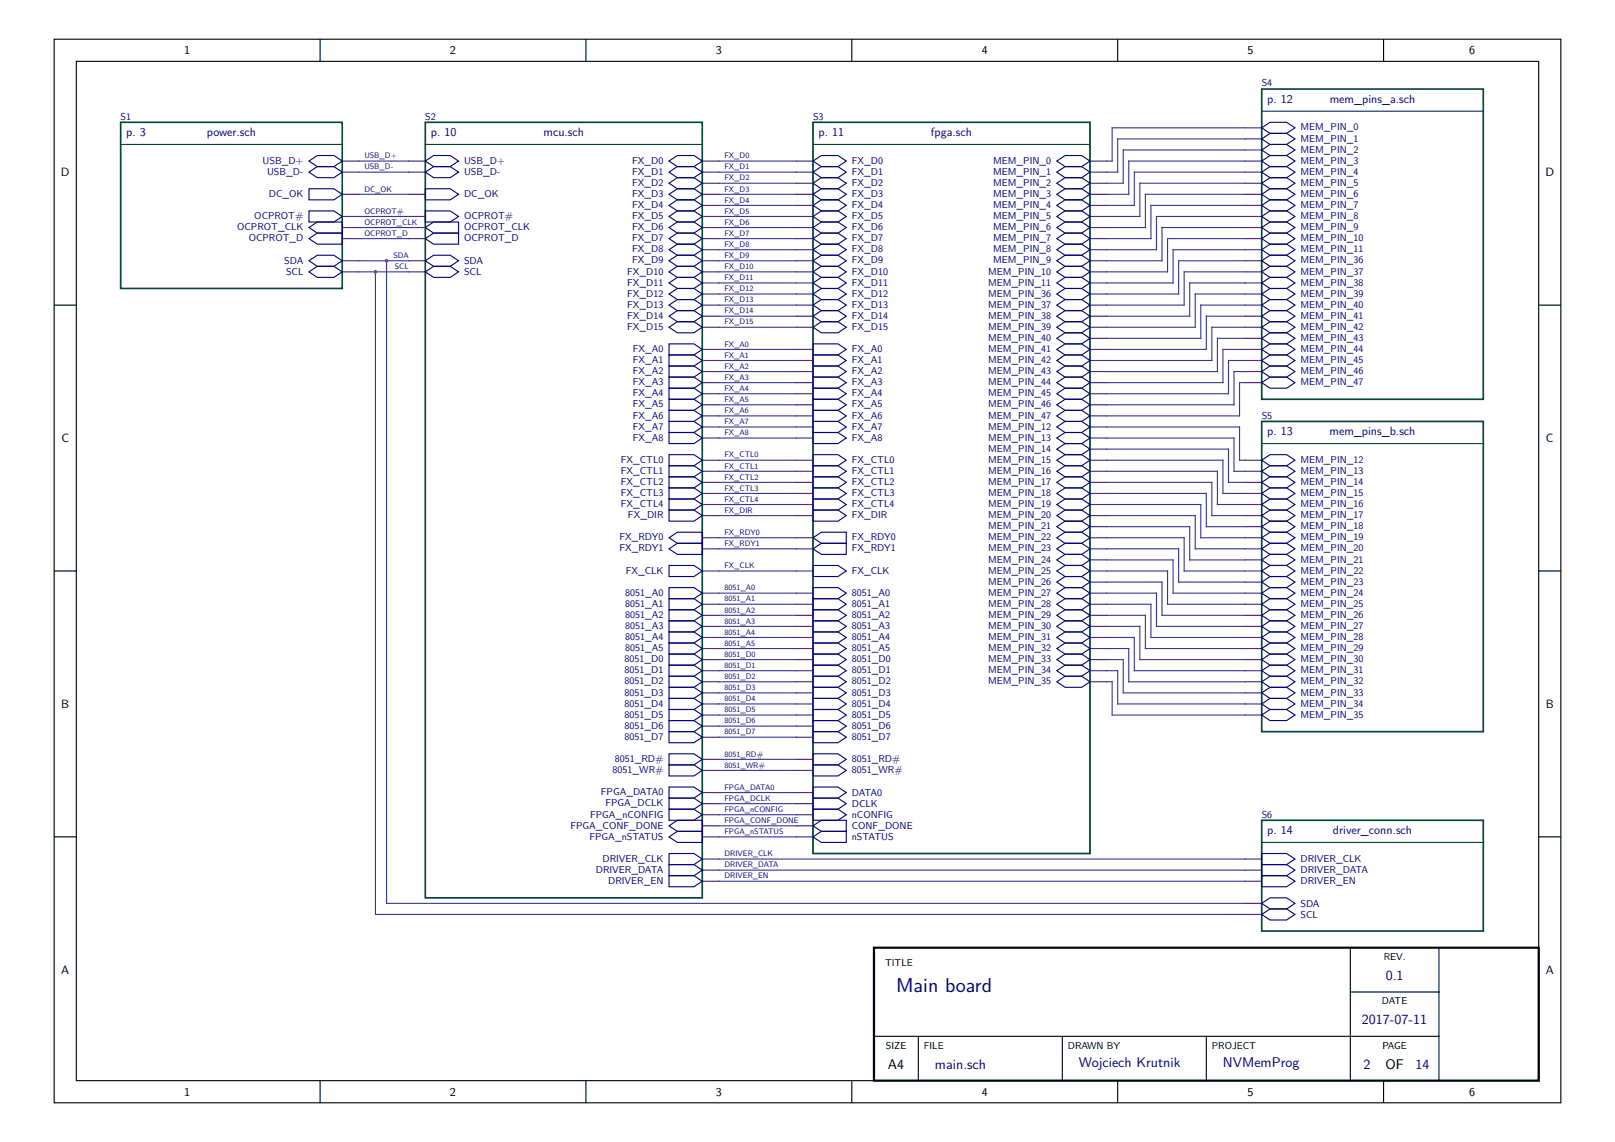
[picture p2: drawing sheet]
<svg xmlns="http://www.w3.org/2000/svg" width="297mm" height="210mm" viewBox="0 0 297 210" stroke-linecap="round" stroke-linejoin="round" font-family="sans-serif">
<g fill="none" stroke="#000" stroke-width=".2">
<path d="M10 7.2h277v195.6h-277zM14 11.3h269v187.4h-269zM58.9 7.2v4.1M107.8 7.2v4.1M156.6 7.2v4.1M205.5 7.2v4.1M254.4 7.2v4.1M10 56.1h4M283 56.1h4M10 105h4M283 105h4M10 153.9h4"/>
<path d="M283 153.9h4M248.3 174.3v24.4M264.6 174.3v24.4M58.9 198.7v4.1M107.8 198.7v4.1M156.6 198.7v4.1M160.7 190.6h103.9M168.9 190.6v8.1M195.4 190.6v8.1M205.5 198.7v4.1M221.8 190.6v8.1M248.3 182.4h16.3"/>
<path d="M254.4 198.7v4.1"/>
</g>
<path d="M160.7 174.3h122.3v24.4h-122.3z" fill="none" stroke="#000" stroke-width=".41"/>
<path d="M232 16.4h40.8v57h-40.8zM22.2 22.5h40.7v30.5h-40.7zM78.2 22.5h50.9v142.6h-50.9zM149.5 22.5h51v134.5h-51zM232 77.5h40.8v57h-40.8zM232 150.8h40.8v20.4h-40.8z" fill="none" stroke="#034536" stroke-width=".31"/>
<path d="M22.2 26.6h40.7M78.2 26.6h50.9M149.5 26.6h51M232 20.5h40.8M232 81.6h40.8M232 154.9h40.8" fill="none" stroke="#034536" stroke-width=".2"/>
<g fill="none" stroke="#67146a" stroke-width=".2">
<path d="M62.9 39.8h3.1M62.9 35.7h3.1M62.9 29.6h3.1M62.9 31.7h3.1M75.2 39.8h3M75.2 35.7h3M75.2 29.6h3M75.2 31.7h3M129.1 39.8h3.1M129.1 35.7h3.1M129.1 29.6h3.1M129.1 31.7h3.1"/>
<path d="M129.1 33.7h3.1M129.1 37.8h3.1M146.5 39.8h3M146.5 35.7h3M146.5 29.6h3M146.5 31.7h3M146.5 33.7h3M146.5 37.8h3M200.5 39.8h3M200.5 35.7h3M200.5 29.6h3M200.5 31.7h3"/>
<path d="M200.5 33.7h3M200.5 37.8h3M229 39.8h3M229 35.7h3M229 29.6h3M229 31.7h3M229 33.7h3M229 37.8h3M229 23.5h3M229 25.5h3M229 27.6h3M62.9 41.8h3.1"/>
<path d="M62.9 43.9h3.1M62.9 50h3.1M62.9 48h3.1M75.2 41.8h3M75.2 43.9h3M75.2 50h3M75.2 48h3M129.1 41.8h3.1M129.1 43.9h3.1M129.1 50h3.1M129.1 48h3.1M129.1 52h3.1"/>
<path d="M129.1 54.1h3.1M129.1 56.1h3.1M129.1 58.1h3.1M129.1 45.9h3.1M146.5 41.8h3M146.5 43.9h3M146.5 50h3M146.5 48h3M146.5 52h3M146.5 54.1h3M146.5 56.1h3M146.5 58.1h3"/>
<path d="M146.5 45.9h3M200.5 41.8h3M200.5 43.9h3M200.5 50h3M200.5 48h3M200.5 52h3M200.5 54.1h3M200.5 56.1h3M200.5 58.1h3M200.5 45.9h3M229 41.8h3M229 43.9h3"/>
<path d="M229 50h3M229 48h3M229 52h3M229 54.1h3M229 56.1h3M229 58.1h3M229 45.9h3M129.1 64.3h3.1M129.1 66.3h3.1M129.1 68.3h3.1M129.1 70.4h3.1M129.1 72.4h3.1"/>
<path d="M129.1 74.4h3.1M129.1 76.5h3.1M129.1 78.5h3.1M129.1 60.2h3.1M146.5 64.3h3M146.5 66.3h3M146.5 68.3h3M146.5 70.4h3M146.5 72.4h3M146.5 74.4h3M146.5 76.5h3M146.5 78.5h3"/>
<path d="M146.5 60.2h3M200.5 64.3h3M200.5 66.3h3M200.5 68.3h3M200.5 70.4h3M200.5 72.4h3M200.5 74.4h3M200.5 76.5h3M200.5 78.5h3M200.5 60.2h3M200.5 62.2h3M229 64.3h3"/>
<path d="M229 66.3h3M229 68.3h3M229 70.4h3M229 60.2h3M229 62.2h3M129.1 98.9h3.1M129.1 80.6h3.1M129.1 84.6h3.1M129.1 86.7h3.1M129.1 88.7h3.1M129.1 90.7h3.1M129.1 92.8h3.1"/>
<path d="M129.1 94.8h3.1M146.5 98.9h3M146.5 80.6h3M146.5 84.6h3M146.5 86.7h3M146.5 88.7h3M146.5 90.7h3M146.5 92.8h3M146.5 94.8h3M200.5 98.9h3M200.5 80.6h3M200.5 84.6h3"/>
<path d="M200.5 86.7h3M200.5 88.7h3M200.5 90.7h3M200.5 92.8h3M200.5 94.8h3M200.5 82.6h3M200.5 96.9h3M229 98.9h3M229 84.6h3M229 86.7h3M229 88.7h3M229 90.7h3"/>
<path d="M229 92.8h3M229 94.8h3M229 96.9h3M129.1 100.9h3.1M129.1 109.1h3.1M129.1 111.1h3.1M129.1 113.1h3.1M129.1 115.2h3.1M129.1 117.2h3.1M129.1 119.3h3.1M129.1 105h3.1M146.5 100.9h3"/>
<path d="M146.5 109.1h3M146.5 111.1h3M146.5 113.1h3M146.5 115.2h3M146.5 117.2h3M146.5 119.3h3M146.5 105h3M200.5 100.9h3M200.5 109.1h3M200.5 111.1h3M200.5 113.1h3M200.5 115.2h3"/>
<path d="M200.5 117.2h3M200.5 119.3h3M200.5 105h3M200.5 103h3M200.5 107h3M229 100.9h3M229 109.1h3M229 111.1h3M229 113.1h3M229 115.2h3M229 117.2h3M229 119.3h3"/>
<path d="M229 105h3M229 103h3M229 107h3M129.1 121.3h3.1M129.1 123.3h3.1M129.1 125.4h3.1M129.1 127.4h3.1M129.1 129.4h3.1M129.1 131.5h3.1M129.1 133.5h3.1M129.1 135.6h3.1M129.1 139.6h3.1"/>
<path d="M146.5 121.3h3M146.5 123.3h3M146.5 125.4h3M146.5 127.4h3M146.5 129.4h3M146.5 131.5h3M146.5 133.5h3M146.5 135.6h3M146.5 139.6h3M200.5 121.3h3M200.5 123.3h3M200.5 125.4h3"/>
<path d="M229 121.3h3M229 123.3h3M229 125.4h3M229 127.4h3M229 129.4h3M229 131.5h3M129.1 151.9h3.1M129.1 153.9h3.1M129.1 141.7h3.1M129.1 158h3.1M129.1 145.7h3.1M129.1 147.8h3.1"/>
<path d="M129.1 149.8h3.1M146.5 151.9h3M146.5 153.9h3M146.5 141.7h3M146.5 145.7h3M146.5 147.8h3M146.5 149.8h3M229 158h3M129.1 160h3.1M129.1 162h3.1M229 160h3M229 162h3"/>
<path d="M229 168.2h3M229 166.1h3"/>
</g>
<g fill="none" stroke="#000275" stroke-width=".2">
<path d="M56.8 38.8h4.6l1.5 1-1.5 1h-4.6zM56.8 34.7h4.6l1.5 1-1.5 1h-4.6zM56.8 29.6l1.5-1h3.1l1.5 1-1.5 1h-3.1zM56.8 31.7l1.5-1.1h3.1l1.5 1.1-1.5 1h-3.1zM78.2 38.8h4.6l1.5 1-1.5 1h-4.6zM78.2 34.7h4.6l1.5 1-1.5 1h-4.6zM78.2 29.6l1.5-1h3.1l1.5 1-1.5 1h-3.1zM78.2 31.7l1.5-1.1h3.1l1.5 1.1-1.5 1h-3.1zM123 29.6l1.6-1h3l1.5 1-1.5 1h-3zM123 31.7l1.6-1.1h3l1.5 1.1-1.5 1h-3zM123 33.7l1.6-1h3l1.5 1-1.5 1h-3zM123 35.7l1.6-1h3l1.5 1-1.5 1h-3z"/>
<path d="M123 37.8l1.6-1.1h3l1.5 1.1-1.5 1h-3zM123 39.8l1.6-1h3l1.5 1-1.5 1h-3zM149.5 29.6l1.5-1h3.1l1.5 1-1.5 1h-3.1zM149.5 31.7l1.5-1.1h3.1l1.5 1.1-1.5 1h-3.1zM149.5 33.7l1.5-1h3.1l1.5 1-1.5 1h-3.1zM149.5 35.7l1.5-1h3.1l1.5 1-1.5 1h-3.1zM149.5 37.8l1.5-1.1h3.1l1.5 1.1-1.5 1h-3.1zM149.5 39.8l1.5-1h3.1l1.5 1-1.5 1h-3.1zM194.3 29.6l1.6-1h3l1.6 1-1.6 1h-3zM194.3 31.7l1.6-1.1h3l1.6 1.1-1.6 1h-3zM194.3 33.7l1.6-1h3l1.6 1-1.6 1h-3zM194.3 35.7l1.6-1h3l1.6 1-1.6 1h-3z"/>
<path d="M194.3 37.8l1.6-1.1h3l1.6 1.1-1.6 1h-3zM194.3 39.8l1.6-1h3l1.6 1-1.6 1h-3zM232 23.5l1.6-1h3l1.5 1-1.5 1h-3zM232 25.5l1.6-1h3l1.5 1-1.5 1.1h-3zM232 27.6l1.6-1h3l1.5 1-1.5 1h-3zM232 29.6l1.6-1h3l1.5 1-1.5 1h-3zM232 31.7l1.6-1.1h3l1.5 1.1-1.5 1h-3zM232 33.7l1.6-1h3l1.5 1-1.5 1h-3zM232 35.7l1.6-1h3l1.5 1-1.5 1h-3zM232 37.8l1.6-1.1h3l1.5 1.1-1.5 1h-3zM232 39.8l1.6-1h3l1.5 1-1.5 1h-3zM56.8 41.8l1.5-1h4.6v2.1h-4.6z"/>
<path d="M56.8 43.9l1.5-1h4.6v2h-4.6zM56.8 50l1.5-1h3.1l1.5 1-1.5 1h-3.1zM56.8 48l1.5-1.1h3.1l1.5 1.1-1.5 1h-3.1zM78.2 41.8l1.5-1h4.6v2.1h-4.6zM78.2 43.9l1.5-1h4.6v2h-4.6zM78.2 50l1.5-1h3.1l1.5 1-1.5 1h-3.1zM78.2 48l1.5-1.1h3.1l1.5 1.1-1.5 1h-3.1zM123 50l1.6-1h3l1.5 1-1.5 1h-3zM123 52l1.6-1h3l1.5 1-1.5 1h-3zM123 54.1l1.6-1.1h3l1.5 1.1-1.5 1h-3zM123 56.1l1.6-1h3l1.5 1-1.5 1h-3zM123 58.1l1.6-1h3l1.5 1-1.5 1.1h-3z"/>
<path d="M123 41.8l1.6-1h3l1.5 1-1.5 1.1h-3zM123 43.9l1.6-1h3l1.5 1-1.5 1h-3zM123 45.9l1.6-1h3l1.5 1-1.5 1h-3zM123 48l1.6-1.1h3l1.5 1.1-1.5 1h-3zM149.5 50l1.5-1h3.1l1.5 1-1.5 1h-3.1zM149.5 52l1.5-1h3.1l1.5 1-1.5 1h-3.1zM149.5 54.1l1.5-1.1h3.1l1.5 1.1-1.5 1h-3.1zM149.5 56.1l1.5-1h3.1l1.5 1-1.5 1h-3.1zM149.5 58.1l1.5-1h3.1l1.5 1-1.5 1.1h-3.1zM149.5 41.8l1.5-1h3.1l1.5 1-1.5 1.1h-3.1zM149.5 43.9l1.5-1h3.1l1.5 1-1.5 1h-3.1zM149.5 45.9l1.5-1h3.1l1.5 1-1.5 1h-3.1z"/>
<path d="M149.5 48l1.5-1.1h3.1l1.5 1.1-1.5 1h-3.1zM194.3 50l1.6-1h3l1.6 1-1.6 1h-3zM194.3 52l1.6-1h3l1.6 1-1.6 1h-3zM194.3 54.1l1.6-1.1h3l1.6 1.1-1.6 1h-3zM194.3 56.1l1.6-1h3l1.6 1-1.6 1h-3zM194.3 58.1l1.6-1h3l1.6 1-1.6 1.1h-3zM194.3 41.8l1.6-1h3l1.6 1-1.6 1.1h-3zM194.3 43.9l1.6-1h3l1.6 1-1.6 1h-3zM194.3 45.9l1.6-1h3l1.6 1-1.6 1h-3zM194.3 48l1.6-1.1h3l1.6 1.1-1.6 1h-3zM232 43.9l1.6-1h3l1.5 1-1.5 1h-3zM232 45.9l1.6-1h3l1.5 1-1.5 1h-3z"/>
<path d="M232 48l1.6-1.1h3l1.5 1.1-1.5 1h-3zM232 50l1.6-1h3l1.5 1-1.5 1h-3zM232 52l1.6-1h3l1.5 1-1.5 1h-3zM232 54.1l1.6-1.1h3l1.5 1.1-1.5 1h-3zM232 56.1l1.6-1h3l1.5 1-1.5 1h-3zM232 58.1l1.6-1h3l1.5 1-1.5 1.1h-3zM232 41.8l1.6-1h3l1.5 1-1.5 1.1h-3zM123 63.2h4.6l1.5 1.1-1.5 1h-4.6zM123 65.3h4.6l1.5 1-1.5 1h-4.6zM123 67.3h4.6l1.5 1-1.5 1h-4.6zM123 69.3h4.6l1.5 1.1-1.5 1h-4.6zM123 71.4h4.6l1.5 1-1.5 1h-4.6z"/>
<path d="M123 73.4h4.6l1.5 1-1.5 1.1h-4.6zM123 75.5h4.6l1.5 1-1.5 1h-4.6zM123 77.5h4.6l1.5 1-1.5 1h-4.6zM123 79.5h4.6l1.5 1.1-1.5 1h-4.6zM123 60.2l1.6-1h3l1.5 1-1.5 1h-3zM149.5 63.2h4.6l1.5 1.1-1.5 1h-4.6zM149.5 65.3h4.6l1.5 1-1.5 1h-4.6zM149.5 67.3h4.6l1.5 1-1.5 1h-4.6zM149.5 69.3h4.6l1.5 1.1-1.5 1h-4.6zM149.5 71.4h4.6l1.5 1-1.5 1h-4.6zM149.5 73.4h4.6l1.5 1-1.5 1.1h-4.6zM149.5 75.5h4.6l1.5 1-1.5 1h-4.6z"/>
<path d="M149.5 77.5h4.6l1.5 1-1.5 1h-4.6zM149.5 79.5h4.6l1.5 1.1-1.5 1h-4.6zM149.5 60.2l1.5-1h3.1l1.5 1-1.5 1h-3.1zM194.3 78.5l1.6-1h3l1.6 1-1.6 1h-3zM194.3 60.2l1.6-1h3l1.6 1-1.6 1h-3zM194.3 62.2l1.6-1h3l1.6 1-1.6 1h-3zM194.3 64.3l1.6-1.1h3l1.6 1.1-1.6 1h-3zM194.3 66.3l1.6-1h3l1.6 1-1.6 1h-3zM194.3 68.3l1.6-1h3l1.6 1-1.6 1h-3zM194.3 70.4l1.6-1.1h3l1.6 1.1-1.6 1h-3zM194.3 72.4l1.6-1h3l1.6 1-1.6 1h-3zM194.3 74.4l1.6-1h3l1.6 1-1.6 1.1h-3z"/>
<path d="M194.3 76.5l1.6-1h3l1.6 1-1.6 1h-3zM232 60.2l1.6-1h3l1.5 1-1.5 1h-3zM232 62.2l1.6-1h3l1.5 1-1.5 1h-3zM232 64.3l1.6-1.1h3l1.5 1.1-1.5 1h-3zM232 66.3l1.6-1h3l1.5 1-1.5 1h-3zM232 68.3l1.6-1h3l1.5 1-1.5 1h-3zM232 70.4l1.6-1.1h3l1.5 1.1-1.5 1h-3zM123 98.9l1.6-1h4.5v2h-4.5zM123 83.6h4.6l1.5 1-1.5 1h-4.6zM123 85.6h4.6l1.5 1.1-1.5 1h-4.6zM123 87.7h4.6l1.5 1-1.5 1h-4.6zM123 89.7h4.6l1.5 1-1.5 1.1h-4.6z"/>
<path d="M123 91.8h4.6l1.5 1-1.5 1h-4.6zM123 93.8h4.6l1.5 1-1.5 1h-4.6zM149.5 83.6h4.6l1.5 1-1.5 1h-4.6zM149.5 85.6h4.6l1.5 1.1-1.5 1h-4.6zM149.5 87.7h4.6l1.5 1-1.5 1h-4.6zM149.5 89.7h4.6l1.5 1-1.5 1.1h-4.6zM149.5 91.8h4.6l1.5 1-1.5 1h-4.6zM149.5 93.8h4.6l1.5 1-1.5 1h-4.6zM149.5 98.9l1.5-1h4.6v2h-4.6zM194.3 80.6l1.6-1.1h3l1.6 1.1-1.6 1h-3zM194.3 82.6l1.6-1h3l1.6 1-1.6 1h-3zM194.3 84.6l1.6-1h3l1.6 1-1.6 1h-3z"/>
<path d="M194.3 86.7l1.6-1.1h3l1.6 1.1-1.6 1h-3zM194.3 88.7l1.6-1h3l1.6 1-1.6 1h-3zM194.3 90.7l1.6-1h3l1.6 1-1.6 1.1h-3zM194.3 92.8l1.6-1h3l1.6 1-1.6 1h-3zM194.3 94.8l1.6-1h3l1.6 1-1.6 1h-3zM194.3 96.9l1.6-1.1h3l1.6 1.1-1.6 1h-3zM194.3 98.9l1.6-1h3l1.6 1-1.6 1h-3zM232 84.6l1.6-1h3l1.5 1-1.5 1h-3zM232 86.7l1.6-1.1h3l1.5 1.1-1.5 1h-3zM232 88.7l1.6-1h3l1.5 1-1.5 1h-3zM232 90.7l1.6-1h3l1.5 1-1.5 1.1h-3zM232 92.8l1.6-1h3l1.5 1-1.5 1h-3z"/>
<path d="M232 94.8l1.6-1h3l1.5 1-1.5 1h-3zM232 96.9l1.6-1.1h3l1.5 1.1-1.5 1h-3zM232 98.9l1.6-1h3l1.5 1-1.5 1h-3zM123 100.9l1.6-1h4.5v2h-4.5zM123 108.1h4.6l1.5 1-1.5 1h-4.6zM123 110.1h4.6l1.5 1-1.5 1h-4.6zM123 112.1h4.6l1.5 1-1.5 1.1h-4.6zM123 114.2h4.6l1.5 1-1.5 1h-4.6zM123 116.2h4.6l1.5 1-1.5 1h-4.6zM123 118.2h4.6l1.5 1.1-1.5 1h-4.6zM123 104h4.6l1.5 1-1.5 1h-4.6zM149.5 108.1h4.6l1.5 1-1.5 1h-4.6z"/>
<path d="M149.5 110.1h4.6l1.5 1-1.5 1h-4.6zM149.5 112.1h4.6l1.5 1-1.5 1.1h-4.6zM149.5 114.2h4.6l1.5 1-1.5 1h-4.6zM149.5 116.2h4.6l1.5 1-1.5 1h-4.6zM149.5 118.2h4.6l1.5 1.1-1.5 1h-4.6zM149.5 104h4.6l1.5 1-1.5 1h-4.6zM149.5 100.9l1.5-1h4.6v2h-4.6zM194.3 100.9l1.6-1h3l1.6 1-1.6 1h-3zM194.3 103l1.6-1.1h3l1.6 1.1-1.6 1h-3zM194.3 105l1.6-1h3l1.6 1-1.6 1h-3zM194.3 107l1.6-1h3l1.6 1-1.6 1.1h-3zM194.3 109.1l1.6-1h3l1.6 1-1.6 1h-3z"/>
<path d="M194.3 111.1l1.6-1h3l1.6 1-1.6 1h-3zM194.3 113.1l1.6-1h3l1.6 1-1.6 1.1h-3zM194.3 115.2l1.6-1h3l1.6 1-1.6 1h-3zM194.3 117.2l1.6-1h3l1.6 1-1.6 1h-3zM194.3 119.3l1.6-1.1h3l1.6 1.1-1.6 1h-3zM232 100.9l1.6-1h3l1.5 1-1.5 1h-3zM232 103l1.6-1.1h3l1.5 1.1-1.5 1h-3zM232 105l1.6-1h3l1.5 1-1.5 1h-3zM232 107l1.6-1h3l1.5 1-1.5 1.1h-3zM232 109.1l1.6-1h3l1.5 1-1.5 1h-3zM232 111.1l1.6-1h3l1.5 1-1.5 1h-3zM232 113.1l1.6-1h3l1.5 1-1.5 1.1h-3z"/>
<path d="M232 115.2l1.6-1h3l1.5 1-1.5 1h-3zM232 117.2l1.6-1h3l1.5 1-1.5 1h-3zM232 119.3l1.6-1.1h3l1.5 1.1-1.5 1h-3zM123 120.3h4.6l1.5 1-1.5 1h-4.6zM123 122.3h4.6l1.5 1-1.5 1.1h-4.6zM123 124.4h4.6l1.5 1-1.5 1h-4.6zM123 126.4h4.6l1.5 1-1.5 1h-4.6zM123 128.4h4.6l1.5 1-1.5 1.1h-4.6zM123 130.5h4.6l1.5 1-1.5 1h-4.6zM123 132.5h4.6l1.5 1-1.5 1h-4.6zM123 134.5h4.6l1.5 1.1-1.5 1h-4.6zM123 138.6h4.6l1.5 1-1.5 1.1h-4.6z"/>
<path d="M149.5 120.3h4.6l1.5 1-1.5 1h-4.6zM149.5 122.3h4.6l1.5 1-1.5 1.1h-4.6zM149.5 124.4h4.6l1.5 1-1.5 1h-4.6zM149.5 126.4h4.6l1.5 1-1.5 1h-4.6zM149.5 128.4h4.6l1.5 1-1.5 1.1h-4.6zM149.5 130.5h4.6l1.5 1-1.5 1h-4.6zM149.5 132.5h4.6l1.5 1-1.5 1h-4.6zM149.5 134.5h4.6l1.5 1.1-1.5 1h-4.6zM149.5 138.6h4.6l1.5 1-1.5 1.1h-4.6zM194.3 121.3l1.6-1h3l1.6 1-1.6 1h-3zM194.3 123.3l1.6-1h3l1.6 1-1.6 1.1h-3zM194.3 125.4l1.6-1h3l1.6 1-1.6 1h-3z"/>
<path d="M232 121.3l1.6-1h3l1.5 1-1.5 1h-3zM232 123.3l1.6-1h3l1.5 1-1.5 1.1h-3zM232 125.4l1.6-1h3l1.5 1-1.5 1h-3zM232 127.4l1.6-1h3l1.5 1-1.5 1h-3zM232 129.4l1.6-1h3l1.5 1-1.5 1.1h-3zM232 131.5l1.6-1h3l1.5 1-1.5 1h-3zM123 151.9l1.6-1.1h4.5v2.1h-4.5zM123 153.9l1.6-1h4.5v2h-4.5zM123 140.7h4.6l1.5 1-1.5 1h-4.6zM123 157h4.6l1.5 1-1.5 1h-4.6zM123 159h4.6l1.5 1-1.5 1h-4.6zM123 144.7h4.6l1.5 1-1.5 1.1h-4.6z"/>
<path d="M123 146.8h4.6l1.5 1-1.5 1h-4.6zM123 148.8h4.6l1.5 1-1.5 1h-4.6zM149.5 140.7h4.6l1.5 1-1.5 1h-4.6zM149.5 144.7h4.6l1.5 1-1.5 1.1h-4.6zM149.5 146.8h4.6l1.5 1-1.5 1h-4.6zM149.5 148.8h4.6l1.5 1-1.5 1h-4.6zM149.5 151.9l1.5-1.1h4.6v2.1h-4.6zM149.5 153.9l1.5-1h4.6v2h-4.6zM232 157h4.6l1.5 1-1.5 1h-4.6zM232 159h4.6l1.5 1-1.5 1h-4.6zM123 161h4.6l1.5 1-1.5 1.1h-4.6zM232 161h4.6l1.5 1-1.5 1.1h-4.6z"/>
<path d="M232 168.2l1.6-1.1h3l1.5 1.1-1.5 1h-3zM232 166.1l1.6-1h3l1.5 1-1.5 1h-3z"/>
</g>
<g fill="none" stroke="#353691" stroke-width=".2">
<path d="M66 29.6h9.2M66 31.7h9.2M66 35.7h9.2M66 39.8h9.2M132.2 29.6h14.3M132.2 31.7h14.3M132.2 35.7h14.3M132.2 39.8h14.3M132.2 33.7h14.3M132.2 37.8h14.3M229 23.5h-24.5v6.1h-1M229 29.6h-21.4v6.1h-4.1"/>
<path d="M229 25.5h-23.5v6.2h-2M229 31.7h-20.4v6.1h-5.1M229 35.7h-18.4v6.1h-7.1M229 33.7h-19.4v6.1h-6.1M229 39.8h-16.3v6.1h-9.2M229 37.8h-17.3v6.1h-8.2M229 27.6h-22.4v6.1h-3.1M66 41.8h9.2M66 43.9h9.2M66 48h9.2M66 50h9.2M69 50v118.2h160"/>
<path d="M71.1 48v118.1h157.9M132.2 41.8h14.3M132.2 43.9h14.3M132.2 48h14.3M132.2 50h14.3M132.2 45.9h14.3M132.2 52h14.3M132.2 54.1h14.3M132.2 56.1h14.3M132.2 58.1h14.3M229 41.8h-15.3v6.2h-10.2M229 43.9h-14.3v6.1h-11.2"/>
<path d="M229 48h-12.2v6.1h-13.3M229 50h-11.2v6.1h-14.3M229 45.9h-13.3v6.1h-12.2M229 52h-10.2v6.1h-15.3M229 54.1h-9.2v6.1h-16.3M229 56.1h-8.2v6.1h-17.3M229 58.1h-7.2v6.2h-18.3M132.2 60.2h14.3M132.2 64.3h14.3M132.2 66.3h14.3M132.2 68.3h14.3M132.2 70.4h14.3"/>
<path d="M132.2 72.4h14.3M132.2 74.4h14.3M132.2 76.5h14.3M132.2 78.5h14.3M203.5 78.5h24.5v6.1h1M229 60.2h-6.1v6.1h-19.4M229 64.3h-4.1v6.1h-21.4M229 66.3h-3.1v6.1h-22.4M229 62.2h-5.1v6.1h-20.4M229 68.3h-2.1v6.1h-23.4M229 70.4h-1v6.1h-24.5M132.2 80.6h14.3"/>
<path d="M132.2 84.6h14.3M132.2 86.7h14.3M132.2 88.7h14.3M132.2 90.7h14.3M132.2 92.8h14.3M132.2 94.8h14.3M132.2 98.9h14.3M203.5 80.6h23.4v6.1h2.1M203.5 84.6h21.4v6.1h4.1M203.5 86.7h20.4v6.1h5.1M203.5 88.7h19.4v6.1h6.1M203.5 82.6h22.4v6.1h3.1"/>
<path d="M203.5 90.7h18.3v6.2h7.2M203.5 92.8h17.3v6.1h8.2M203.5 94.8h16.3v6.1h9.2M203.5 98.9h14.3v6.1h11.2M203.5 96.9h15.3v6.1h10.2M132.2 109.1h14.3M132.2 111.1h14.3M132.2 113.1h14.3M132.2 115.2h14.3M132.2 117.2h14.3M132.2 119.3h14.3M132.2 100.9h14.3"/>
<path d="M132.2 105h14.3M203.5 109.1h9.2v6.1h16.3M203.5 103h12.2v6.1h13.3M203.5 111.1h8.2v6.1h17.3M203.5 105h11.2v6.1h14.3M203.5 113.1h7.1v6.2h18.4M203.5 107h10.2v6.1h15.3M203.5 115.2h6.1v6.1h19.4M203.5 117.2h5.1v6.1h20.4M203.5 119.3h4.1v6.1h21.4M203.5 100.9h13.3v6.1h12.2M132.2 121.3h14.3"/>
<path d="M132.2 123.3h14.3M132.2 125.4h14.3M132.2 127.4h14.3M132.2 129.4h14.3M132.2 131.5h14.3M132.2 133.5h14.3M132.2 135.6h14.3M132.2 139.6h14.3M203.5 121.3h3.1v6.1h22.4M203.5 123.3h2v6.1h23.5M203.5 125.4h1v6.1h24.5M132.2 141.7h14.3"/>
<path d="M132.2 145.7h14.3M132.2 147.8h14.3M132.2 149.8h14.3M132.2 151.9h14.3M132.2 153.9h14.3M132.2 158h96.8M132.2 160h96.8M132.2 162h96.8"/>
</g>
<g fill="#8f3591">
<path d="M70.9 47.7h.4l.1 .3-.1 .2h-.4l-.1-.2z"/>
<path d="M68.8 49.8h.5v.2v.2h-.5l-.1-.2z"/>
</g>
<text font-size="3.7" fill="#000275" x="164.8" y="182.4">Main board</text>
<g font-size="2.6" fill="#000275">
<text x="254.8" y="180.2">0.1</text>
<text x="250.5" y="188.4">2017-07-11</text>
<text x="171.9" y="196.5">main.sch</text>
<text x="198.4" y="196.3">Wojciech Krutnik</text>
<text x="224.9" y="196.3">NVMemProg</text>
<text x="250.7" y="196.5">2</text>
<text x="260.3" y="196.5">14</text>
</g>
<g font-size="2.6">
<text x="163.3" y="196.6">A4</text>
<text x="254.8" y="196.6">OF</text>
</g>
<g font-size="2.2">
<text x="33.9" y="10">1</text>
<text x="82.8" y="10">2</text>
<text x="131.6" y="10">3</text>
<text x="180.5" y="10">4</text>
<text x="229.4" y="9.9">5</text>
<text x="270.2" y="10">6</text>
<text x="11.2" y="32.4">D</text>
<text x="284.2" y="32.4">D</text>
<text x="11.3" y="81.3">C</text>
<text x="284.3" y="81.3">C</text>
<text x="11.3" y="130.2">B</text>
<text x="284.3" y="130.2">B</text>
<text x="11.3" y="179.1">A</text>
<text x="284.3" y="179.1">A</text>
<text x="33.9" y="201.5">1</text>
<text x="82.8" y="201.5">2</text>
<text x="131.6" y="201.5">3</text>
<text x="180.5" y="201.5">4</text>
<text x="229.4" y="201.5">5</text>
<text x="270.2" y="201.5">6</text>
</g>
<g font-size="2.2" fill="#000275">
<text x="233" y="18.9">p. 12</text>
<text x="244.5" y="18.9">mem_pins_a.sch</text>
<text x="23.2" y="25">p. 3</text>
<text x="38.1" y="25">power.sch</text>
<text x="79.2" y="25">p. 10</text>
<text x="100" y="25">mcu.sch</text>
<text x="150.5" y="25">p. 11</text>
<text x="171.2" y="25.1">fpga.sch</text>
<text x="233" y="80">p. 13</text>
<text x="244.5" y="80">mem_pins_b.sch</text>
<text x="233" y="153.4">p. 14</text>
<text x="245.1" y="153.4">driver_conn.sch</text>
</g>
<g font-size="1.8" fill="#000275">
<text x="232" y="15.9">S4</text>
<text x="22.2" y="22">S1</text>
<text x="78.2" y="22">S2</text>
<text x="149.5" y="22">S3</text>
<text x="239.2" y="24">MEM_PIN_0</text>
<text x="239.2" y="26">MEM_PIN_1</text>
<text x="239.2" y="28.1">MEM_PIN_2</text>
<text x="48.3" y="30.1">USB_D+</text>
<text x="49.1" y="32.2">USB_D-</text>
<text x="85.3" y="30.1">USB_D+</text>
<text x="85.3" y="32.2">USB_D-</text>
<text x="116.3" y="30.1">FX_D0</text>
<text x="116.3" y="32.1">FX_D1</text>
<text x="116.3" y="34.2">FX_D2</text>
<text x="156.6" y="30.1">FX_D0</text>
<text x="156.6" y="32.1">FX_D1</text>
<text x="156.6" y="34.2">FX_D2</text>
<text x="182.6" y="30.1">MEM_PIN_0</text>
<text x="182.6" y="32.1">MEM_PIN_1</text>
<text x="182.6" y="34.2">MEM_PIN_2</text>
<text x="239.2" y="30.1">MEM_PIN_3</text>
<text x="239.2" y="32.1">MEM_PIN_4</text>
<text x="239.2" y="34.2">MEM_PIN_5</text>
<text x="46.8" y="40.3">OCPROT#</text>
<text x="49.4" y="36.2">DC_OK</text>
<text x="85.3" y="40.3">OCPROT#</text>
<text x="85.3" y="36.2">DC_OK</text>
<text x="116.3" y="36.2">FX_D3</text>
<text x="116.3" y="38.3">FX_D4</text>
<text x="116.3" y="40.3">FX_D5</text>
<text x="156.6" y="36.2">FX_D3</text>
<text x="156.6" y="38.3">FX_D4</text>
<text x="156.6" y="40.3">FX_D5</text>
<text x="182.6" y="36.2">MEM_PIN_3</text>
<text x="182.6" y="38.3">MEM_PIN_4</text>
<text x="182.6" y="40.3">MEM_PIN_5</text>
<text x="239.2" y="36.2">MEM_PIN_6</text>
<text x="239.2" y="38.3">MEM_PIN_7</text>
<text x="239.2" y="40.3">MEM_PIN_8</text>
<text x="43.6" y="42.3">OCPROT_CLK</text>
<text x="45.7" y="44.4">OCPROT_D</text>
<text x="85.3" y="42.3">OCPROT_CLK</text>
<text x="85.3" y="44.4">OCPROT_D</text>
<text x="116.3" y="42.3">FX_D6</text>
<text x="116.3" y="44.4">FX_D7</text>
<text x="116.3" y="46.4">FX_D8</text>
<text x="156.6" y="42.3">FX_D6</text>
<text x="156.6" y="44.4">FX_D7</text>
<text x="156.6" y="46.4">FX_D8</text>
<text x="182.6" y="42.3">MEM_PIN_6</text>
<text x="182.6" y="44.4">MEM_PIN_7</text>
<text x="182.6" y="46.4">MEM_PIN_8</text>
<text x="239.2" y="44.4">MEM_PIN_10</text>
<text x="239.2" y="46.4">MEM_PIN_11</text>
<text x="239.2" y="42.3">MEM_PIN_9</text>
<text x="52.3" y="48.6">SDA</text>
<text x="52.6" y="50.6">SCL</text>
<text x="85.3" y="50.6">SCL</text>
<text x="85.3" y="48.6">SDA</text>
<text x="115.3" y="50.5">FX_D10</text>
<text x="115.3" y="52.5">FX_D11</text>
<text x="116.3" y="48.4">FX_D9</text>
<text x="156.6" y="50.5">FX_D10</text>
<text x="156.6" y="52.5">FX_D11</text>
<text x="156.6" y="48.4">FX_D9</text>
<text x="181.7" y="50.5">MEM_PIN_10</text>
<text x="181.7" y="52.5">MEM_PIN_11</text>
<text x="182.6" y="48.4">MEM_PIN_9</text>
<text x="239.2" y="48.4">MEM_PIN_36</text>
<text x="239.2" y="50.5">MEM_PIN_37</text>
<text x="239.2" y="52.5">MEM_PIN_38</text>
<text x="115.3" y="54.6">FX_D12</text>
<text x="115.3" y="56.6">FX_D13</text>
<text x="115.3" y="58.6">FX_D14</text>
<text x="156.6" y="54.6">FX_D12</text>
<text x="156.6" y="56.6">FX_D13</text>
<text x="156.6" y="58.6">FX_D14</text>
<text x="181.7" y="54.6">MEM_PIN_36</text>
<text x="181.7" y="56.6">MEM_PIN_37</text>
<text x="181.7" y="58.6">MEM_PIN_38</text>
<text x="239.2" y="54.6">MEM_PIN_39</text>
<text x="239.2" y="56.6">MEM_PIN_40</text>
<text x="239.2" y="58.6">MEM_PIN_41</text>
<text x="115.3" y="60.7">FX_D15</text>
<text x="116.4" y="64.7">FX_A0</text>
<text x="156.6" y="64.7">FX_A0</text>
<text x="156.6" y="60.7">FX_D15</text>
<text x="181.7" y="60.7">MEM_PIN_39</text>
<text x="181.7" y="62.7">MEM_PIN_40</text>
<text x="181.7" y="64.7">MEM_PIN_41</text>
<text x="239.2" y="60.7">MEM_PIN_42</text>
<text x="239.2" y="62.7">MEM_PIN_43</text>
<text x="239.2" y="64.7">MEM_PIN_44</text>
<text x="116.4" y="66.8">FX_A1</text>
<text x="116.4" y="68.8">FX_A2</text>
<text x="116.4" y="70.9">FX_A3</text>
<text x="156.6" y="66.8">FX_A1</text>
<text x="156.6" y="68.8">FX_A2</text>
<text x="156.6" y="70.9">FX_A3</text>
<text x="181.7" y="66.8">MEM_PIN_42</text>
<text x="181.7" y="68.8">MEM_PIN_43</text>
<text x="181.7" y="70.9">MEM_PIN_44</text>
<text x="239.2" y="66.8">MEM_PIN_45</text>
<text x="239.2" y="68.8">MEM_PIN_46</text>
<text x="239.2" y="70.9">MEM_PIN_47</text>
<text x="116.4" y="72.9">FX_A4</text>
<text x="116.4" y="74.9">FX_A5</text>
<text x="116.4" y="77">FX_A6</text>
<text x="156.6" y="72.9">FX_A4</text>
<text x="156.6" y="74.9">FX_A5</text>
<text x="156.6" y="77">FX_A6</text>
<text x="181.7" y="72.9">MEM_PIN_45</text>
<text x="181.7" y="74.9">MEM_PIN_46</text>
<text x="181.7" y="77">MEM_PIN_47</text>
<text x="232" y="77">S5</text>
<text x="116.4" y="79">FX_A7</text>
<text x="116.4" y="81">FX_A8</text>
<text x="156.6" y="79">FX_A7</text>
<text x="156.6" y="81">FX_A8</text>
<text x="181.7" y="79">MEM_PIN_12</text>
<text x="181.7" y="81">MEM_PIN_13</text>
<text x="181.7" y="83.1">MEM_PIN_14</text>
<text x="114.2" y="85.1">FX_CTL0</text>
<text x="114.2" y="87.2">FX_CTL1</text>
<text x="114.2" y="89.2">FX_CTL2</text>
<text x="156.6" y="85.1">FX_CTL0</text>
<text x="156.6" y="87.2">FX_CTL1</text>
<text x="156.6" y="89.2">FX_CTL2</text>
<text x="181.7" y="85.1">MEM_PIN_15</text>
<text x="181.7" y="87.2">MEM_PIN_16</text>
<text x="181.7" y="89.2">MEM_PIN_17</text>
<text x="239.2" y="85.1">MEM_PIN_12</text>
<text x="239.2" y="87.2">MEM_PIN_13</text>
<text x="239.2" y="89.2">MEM_PIN_14</text>
<text x="114.2" y="91.2">FX_CTL3</text>
<text x="114.2" y="93.3">FX_CTL4</text>
<text x="115.5" y="95.3">FX_DIR</text>
<text x="156.6" y="91.2">FX_CTL3</text>
<text x="156.6" y="93.3">FX_CTL4</text>
<text x="156.6" y="95.3">FX_DIR</text>
<text x="181.7" y="91.2">MEM_PIN_18</text>
<text x="181.7" y="93.3">MEM_PIN_19</text>
<text x="181.7" y="95.3">MEM_PIN_20</text>
<text x="239.2" y="91.2">MEM_PIN_15</text>
<text x="239.2" y="93.3">MEM_PIN_16</text>
<text x="239.2" y="95.3">MEM_PIN_17</text>
<text x="113.9" y="99.4">FX_RDY0</text>
<text x="113.9" y="101.4">FX_RDY1</text>
<text x="156.6" y="99.4">FX_RDY0</text>
<text x="156.6" y="101.4">FX_RDY1</text>
<text x="181.7" y="97.3">MEM_PIN_21</text>
<text x="181.7" y="99.4">MEM_PIN_22</text>
<text x="181.7" y="101.4">MEM_PIN_23</text>
<text x="239.2" y="97.3">MEM_PIN_18</text>
<text x="239.2" y="99.4">MEM_PIN_19</text>
<text x="239.2" y="101.4">MEM_PIN_20</text>
<text x="115.1" y="105.5">FX_CLK</text>
<text x="156.6" y="105.5">FX_CLK</text>
<text x="181.7" y="103.5">MEM_PIN_24</text>
<text x="181.7" y="105.5">MEM_PIN_25</text>
<text x="181.7" y="107.5">MEM_PIN_26</text>
<text x="239.2" y="103.5">MEM_PIN_21</text>
<text x="239.2" y="105.5">MEM_PIN_22</text>
<text x="239.2" y="107.5">MEM_PIN_23</text>
<text x="115" y="109.6">8051_A0</text>
<text x="115" y="111.6">8051_A1</text>
<text x="115" y="113.6">8051_A2</text>
<text x="156.6" y="109.6">8051_A0</text>
<text x="156.6" y="111.6">8051_A1</text>
<text x="156.6" y="113.6">8051_A2</text>
<text x="181.7" y="109.6">MEM_PIN_27</text>
<text x="181.7" y="111.6">MEM_PIN_28</text>
<text x="181.7" y="113.6">MEM_PIN_29</text>
<text x="239.2" y="109.6">MEM_PIN_24</text>
<text x="239.2" y="111.6">MEM_PIN_25</text>
<text x="239.2" y="113.6">MEM_PIN_26</text>
<text x="115" y="115.7">8051_A3</text>
<text x="115" y="117.7">8051_A4</text>
<text x="115" y="119.7">8051_A5</text>
<text x="156.6" y="115.7">8051_A3</text>
<text x="156.6" y="117.7">8051_A4</text>
<text x="156.6" y="119.7">8051_A5</text>
<text x="181.7" y="115.7">MEM_PIN_30</text>
<text x="181.7" y="117.7">MEM_PIN_31</text>
<text x="181.7" y="119.7">MEM_PIN_32</text>
<text x="239.2" y="115.7">MEM_PIN_27</text>
<text x="239.2" y="117.7">MEM_PIN_28</text>
<text x="239.2" y="119.7">MEM_PIN_29</text>
<text x="114.9" y="121.8">8051_D0</text>
<text x="114.9" y="123.8">8051_D1</text>
<text x="114.9" y="125.9">8051_D2</text>
<text x="156.6" y="121.8">8051_D0</text>
<text x="156.6" y="123.8">8051_D1</text>
<text x="156.6" y="125.9">8051_D2</text>
<text x="181.7" y="121.8">MEM_PIN_33</text>
<text x="181.7" y="123.8">MEM_PIN_34</text>
<text x="181.7" y="125.9">MEM_PIN_35</text>
<text x="239.2" y="121.8">MEM_PIN_30</text>
<text x="239.2" y="123.8">MEM_PIN_31</text>
<text x="239.2" y="125.9">MEM_PIN_32</text>
<text x="114.9" y="127.9">8051_D3</text>
<text x="114.9" y="129.9">8051_D4</text>
<text x="114.9" y="132">8051_D5</text>
<text x="156.6" y="127.9">8051_D3</text>
<text x="156.6" y="129.9">8051_D4</text>
<text x="156.6" y="132">8051_D5</text>
<text x="239.2" y="127.9">MEM_PIN_33</text>
<text x="239.2" y="129.9">MEM_PIN_34</text>
<text x="239.2" y="132">MEM_PIN_35</text>
<text x="114.9" y="134">8051_D6</text>
<text x="114.9" y="136">8051_D7</text>
<text x="156.6" y="134">8051_D6</text>
<text x="156.6" y="136">8051_D7</text>
<text x="112.7" y="142.1">8051_WR#</text>
<text x="113.1" y="140.1">8051_RD#</text>
<text x="156.6" y="140.1">8051_RD#</text>
<text x="156.6" y="142.1">8051_WR#</text>
<text x="110.5" y="146.2">FPGA_DATA0</text>
<text x="111.3" y="148.3">FPGA_DCLK</text>
<text x="156.6" y="146.4">DATA0</text>
<text x="156.6" y="148.4">DCLK</text>
<text x="104.9" y="152.4">FPGA_CONF_DONE</text>
<text x="108.4" y="154.4">FPGA_nSTATUS</text>
<text x="108.5" y="150.3">FPGA_nCONFIG</text>
<text x="156.6" y="150.5">nCONFIG</text>
<text x="156.6" y="152.4">CONF_DONE</text>
<text x="156.6" y="154.5">nSTATUS</text>
<text x="232" y="150.3">S6</text>
<text x="109.6" y="160.5">DRIVER_DATA</text>
<text x="110.8" y="158.5">DRIVER_CLK</text>
<text x="239.2" y="158.5">DRIVER_CLK</text>
<text x="239.2" y="160.5">DRIVER_DATA</text>
<text x="111.8" y="162.5">DRIVER_EN</text>
<text x="239.2" y="162.5">DRIVER_EN</text>
<text x="239.2" y="166.8">SDA</text>
<text x="239.2" y="168.8">SCL</text>
</g>
<g font-size="1.8">
<text x="162.8" y="177.6">TITLE</text>
<text x="254.5" y="176.6">REV.</text>
<text x="254.1" y="184.7">DATE</text>
<text x="162.9" y="192.9">SIZE</text>
<text x="169.9" y="192.9">FILE</text>
<text x="196.4" y="192.9">DRAWN BY</text>
<text x="222.9" y="192.9">PROJECT</text>
<text x="254.2" y="192.9">PAGE</text>
</g>
<g font-size="1.5" fill="#000275">
<text x="67" y="29.1">USB_D+</text>
<text x="133.2" y="29.1">FX_D0</text>
<text x="67" y="31.1">USB_D-</text>
<text x="67" y="35.2">DC_OK</text>
<text x="133.2" y="31.1">FX_D1</text>
<text x="133.2" y="33.2">FX_D2</text>
<text x="133.2" y="35.2">FX_D3</text>
<text x="67" y="39.3">OCPROT#</text>
<text x="67" y="41.3">OCPROT_CLK</text>
<text x="133.2" y="37.3">FX_D4</text>
<text x="133.2" y="39.3">FX_D5</text>
<text x="133.2" y="41.3">FX_D6</text>
<text x="67" y="43.4">OCPROT_D</text>
<text x="72.3" y="47.4">SDA</text>
<text x="133.2" y="43.4">FX_D7</text>
<text x="133.2" y="45.4">FX_D8</text>
<text x="133.2" y="47.4">FX_D9</text>
<text x="72.6" y="49.5">SCL</text>
<text x="133.2" y="49.5">FX_D10</text>
<text x="133.2" y="51.5">FX_D11</text>
<text x="133.2" y="53.6">FX_D12</text>
<text x="133.2" y="55.6">FX_D13</text>
<text x="133.2" y="57.6">FX_D14</text>
<text x="133.2" y="59.7">FX_D15</text>
<text x="133.2" y="63.7">FX_A0</text>
<text x="133.2" y="65.8">FX_A1</text>
<text x="133.2" y="67.8">FX_A2</text>
<text x="133.2" y="69.9">FX_A3</text>
<text x="133.2" y="71.9">FX_A4</text>
<text x="133.2" y="73.9">FX_A5</text>
<text x="133.2" y="76">FX_A6</text>
<text x="133.2" y="78">FX_A7</text>
<text x="133.2" y="80">FX_A8</text>
<text x="133.2" y="84.1">FX_CTL0</text>
<text x="133.2" y="86.2">FX_CTL1</text>
<text x="133.2" y="88.2">FX_CTL2</text>
<text x="133.2" y="90.2">FX_CTL3</text>
<text x="133.2" y="92.3">FX_CTL4</text>
<text x="133.2" y="94.3">FX_DIR</text>
<text x="133.2" y="98.4">FX_RDY0</text>
<text x="133.2" y="100.4">FX_RDY1</text>
<text x="133.2" y="104.5">FX_CLK</text>
<text x="133.2" y="108.6">8051_A0</text>
<text x="133.2" y="110.6">8051_A1</text>
<text x="133.2" y="112.6">8051_A2</text>
<text x="133.2" y="114.7">8051_A3</text>
<text x="133.2" y="116.7">8051_A4</text>
<text x="133.2" y="118.8">8051_A5</text>
<text x="133.2" y="120.8">8051_D0</text>
<text x="133.2" y="122.8">8051_D1</text>
<text x="133.2" y="124.9">8051_D2</text>
<text x="133.2" y="126.9">8051_D3</text>
<text x="133.2" y="128.9">8051_D4</text>
<text x="133.2" y="131">8051_D5</text>
<text x="133.2" y="133">8051_D6</text>
<text x="133.2" y="135.1">8051_D7</text>
<text x="133.2" y="139.1">8051_RD#</text>
<text x="133.2" y="141.2">8051_WR#</text>
<text x="133.2" y="145.2">FPGA_DATA0</text>
<text x="133.2" y="147.3">FPGA_DCLK</text>
<text x="133.2" y="149.3">FPGA_nCONFIG</text>
<text x="133.2" y="151.3">FPGA_CONF_DONE</text>
<text x="133.2" y="153.4">FPGA_nSTATUS</text>
<text x="133.2" y="157.5">DRIVER_CLK</text>
<text x="133.2" y="159.5">DRIVER_DATA</text>
<text x="133.2" y="161.5">DRIVER_EN</text>
</g>
</svg>
